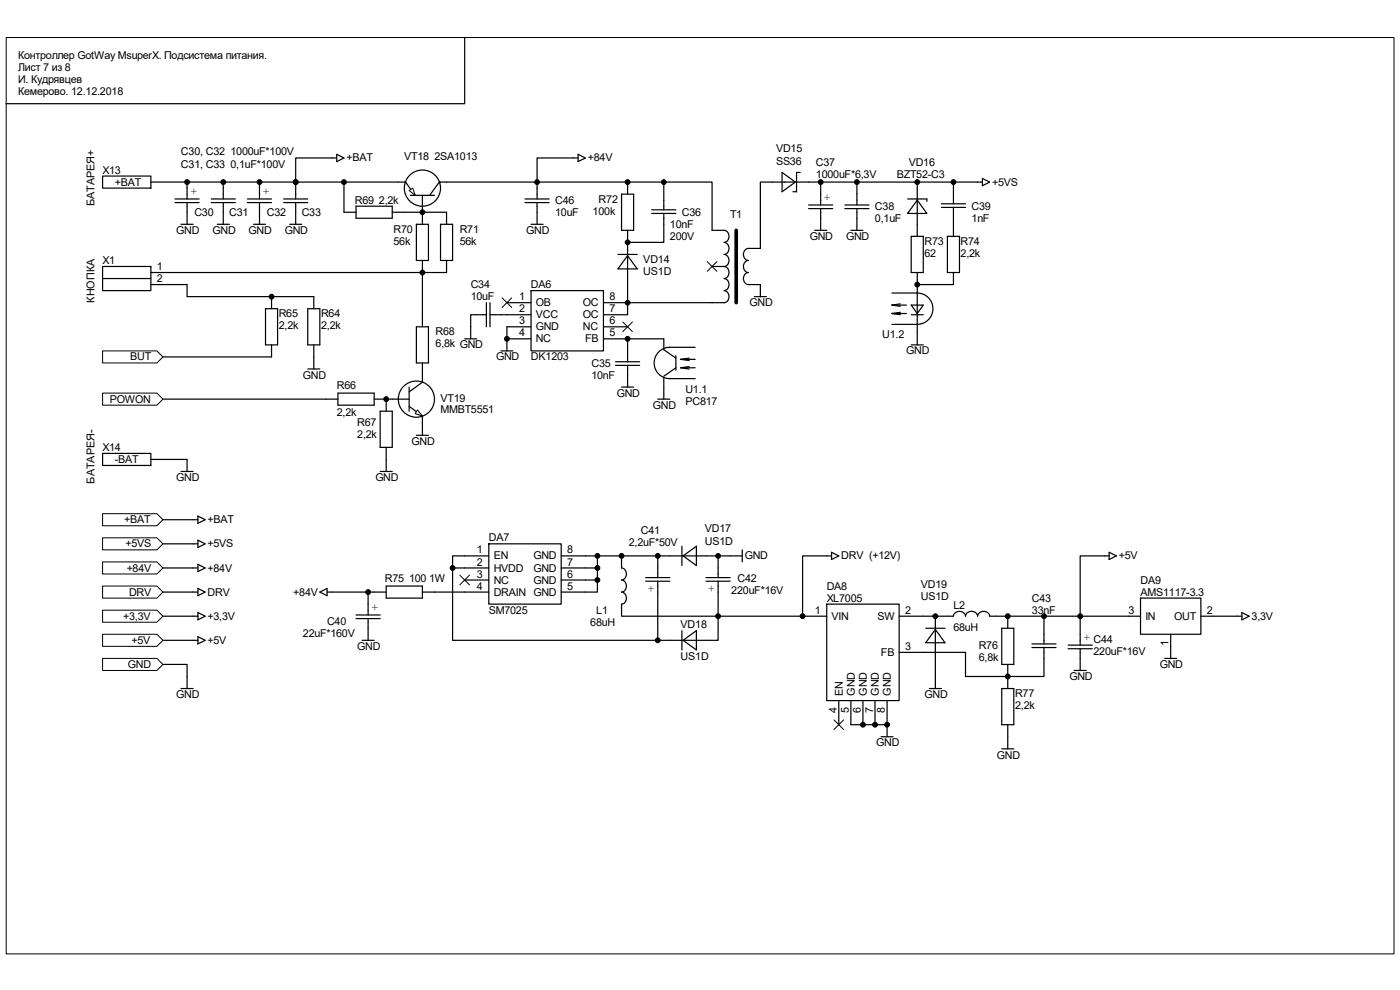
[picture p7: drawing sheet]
<svg xmlns="http://www.w3.org/2000/svg" width="297mm" height="210mm" viewBox="0 0 297 210" stroke-linecap="round" stroke-linejoin="round" font-family="sans-serif">
<path d="M1.3 8h294.4v194.4h-294.4z" fill="none" stroke="#000" stroke-width=".21"/>
<g fill="none" stroke="#000" stroke-width=".26">
<path d="M39.7 39.9v2.3M47.4 39.9v2.3M55 39.9v2.3M62.7 39.9v2.3M84.5 38.6h1.5l2.1 2.8M94.7 38.6h-1.5l-2 2.8M37.1 42.2h5.1M37.1 43h5.1M39.7 43v2M44.8 42.2h5.1M44.8 43h5.1M47.4 43v2"/>
<path d="M52.5 42.2h5.1M52.5 43h5.1M55 43v2M60.2 42.2h5.1M60.2 43h5.1M62.7 43v2M87.1 41.4h5.1M89.6 41.4v3.6"/>
<circle cx="89.6" cy="39.9" r="3.8"/>
</g>
<path d="M86.8 40.4l.8-.5 .5 1.5z" fill="#fff" stroke="#000" stroke-width=".21"/>
<path d="M89.6 79.6v1.2M83.2 84.7h3.6M86.8 86.2l2.8 2.1M89.6 88.5v1.3M89.6 81.1l-2.8 2" fill="none" stroke="#000" stroke-width=".26"/>
<path d="M88.6 87l1 1.3-1.5-.6z" fill="#fff" stroke="#000" stroke-width=".21"/>
<g fill="none" stroke="#000" stroke-width=".26">
<path d="M21.8 37.3h10.2v2.6h-10.2zM32 38.6h52.5M73 38.6v6.4h2.5M133.1 38.6v2.6M163.9 38.6h7.7M165.9 36.6l2.8 2-2.8 2.1zM169.8 36.6h-.8v4.1h-.8M194.6 39.9v10.2M75.5 43.7h7.7v2.6h-7.7zM83.2 45h11.5v2.6M88.3 47.6h2.6v7.7h-2.6zM89.6 45v2.6"/>
<path d="M89.6 55.3v2.5M93.5 47.6h2.5v7.7h-2.5zM94.7 55.3v2.5h-55M131.9 41.2h2.5v7.7h-2.5zM133.1 48.9v2.5M151.1 48.9h2.5a1.31 1.31 0 0 1 1.1 1.2 1.31 1.31 0 0 1-1.1 1.3 1.31 1.31 0 0 1 1.1 1.3 1.31 1.31 0 0 1-1.1 1.3 1.31 1.31 0 0 1 1.1 1.3 1.31 1.31 0 0 1-1.1 1.2M151.1 56.5h2.5M153.6 56.5a1.31 1.31 0 0 1 1.1 1.3 1.31 1.31 0 0 1-1.1 1.3 1.31 1.31 0 0 1 1.1 1.3 1.31 1.31 0 0 1-1.1 1.3 1.31 1.31 0 0 1 1.1 1.2 1.31 1.31 0 0 1-1.1 1.3h-2.5M161.3 52.7h-2.6a1.31 1.31 0 0 0-1 1.3 1.31 1.31 0 0 0 1 1.3 1.31 1.31 0 0 0-1 1.2 1.31 1.31 0 0 0 1 1.3 1.31 1.31 0 0 0-1 1.3 1.31 1.31 0 0 0 1 1.3h2.6M171.6 44.3h5.1M171.6 43.5h5.1M174.1 41.2v2.3"/>
<path d="M174.1 44.3v2M179.2 44.3h5.2M179.2 43.5h5.2M181.8 41.2v2.3M181.8 44.3v2M192.5 42.2h4.1v.5M193.3 50.1h2.6v7.7h-2.6zM194.6 42.5l2 2.8h-4.1zM194.6 57.8v12.8M199.7 43.2h5.1M199.7 44h5.1M201 50.1h2.6v7.7h-2.6z"/>
<path d="M202.3 41.2v2M202.3 44v2.3M202.3 47.6v2.5M202.3 57.8v2.6M56.3 65.5h2.6v7.7h-2.6zM57.6 62.9v2.6M57.6 73.2v2.5M65.3 65.5h2.6v7.7h-2.6zM65.3 78.3h2.6M66.6 62.9v2.6M66.6 73.2v5.1M88.3 69.3h2.6v7.7h-2.6z"/>
<path d="M89.6 66.8v2.5M89.6 77v2.6M107.5 69.3h5.2M107.5 64.2h5.2M107.5 66.8h5.2M107.5 71.9h5.2M112.7 61.7h15.3v12.7h-15.3zM128 69.3h5.1M128 64.2h5.1M128 66.8h5.1M128 71.9h5.1M140.8 71.9v2.3l2.6 1.8"/>
<path d="M143.4 78l-2.6 1.8M143.4 75.5v3M144.4 76.2h3.1M144.4 76.2l1.8 .3M144.4 78h3.1M144.4 78l1.8 .3M146.2 76l-1.8 .2M146.2 77.8l-1.8 .2M147.5 73.7h-5.4a3.3 3.3 0 0 0-3.3 3.3 3.3 3.3 0 0 0 3.3 3.3h5.4M189.2 62.2h5.4a3.3 3.3 0 0 1 3.3 3.3 3.3 3.3 0 0 1-3.3 3.3h-5.4M189.2 64.7h3.1M189.2 64.7l1.8 .3"/>
<path d="M189.2 66.5h3.1M189.2 66.5l1.8 .3M191 64.5l-1.8 .2M191 66.3l-1.8 .2M193.3 64.7h2.6l-1.3 1.8zM193.3 66.8h2.6M21.8 96.2h10.2v2.5h-10.2zM32 97.5h7.7M69.1 84.7h2.6M71.7 83.4h7.7v2.6h-7.7zM79.4 84.7h3.8M80.7 87.2h2.5v7.7h-2.5z"/>
<path d="M81.9 84.7v2.5M81.9 94.9v5.1M86.8 82.1v5.1M88.3 92.3h2.6M89.6 80.8v.3M89.6 88.3v.2M89.6 89.8v2.5M140.8 80.1v2M80.7 100h2.5"/>
<circle cx="88.3" cy="84.7" r="3.8"/>
</g>
<path d="M156.2 48.9v15.3" fill="none" stroke="#000" stroke-width=".77"/>
<g fill="#000" stroke="#000" stroke-width=".21">
<circle cx="73" cy="38.6" r=".51"/>
<circle cx="89.6" cy="57.8" r=".51"/>
<circle cx="89.6" cy="45" r=".51"/>
<circle cx="57.6" cy="62.9" r=".51"/>
<circle cx="81.9" cy="84.7" r=".51"/>
</g>
<g fill="#fff" stroke="#000" stroke-width=".21">
<path d="M21.8 83.4h11.5l1.3 1.3-1.3 1.3h-11.5z" fill-rule="evenodd"/>
<path d="M21.8 74.4h11.5l1.3 1.3-1.3 1.3h-11.5z" fill-rule="evenodd"/>
</g>
<g fill="none" stroke="#000" stroke-width=".26">
<path d="M94.7 38.6h56.4v10.3M140.8 38.6v5.9M163.9 38.6h-2.6v14.1M171.6 38.6h36.8M174.1 38.6v2.6M181.8 38.6v2.6M194.6 38.6v1.3M202.3 38.6v2.6M208.4 37.9l1.6 .7-1.6 .8zM21.8 56.5h10.2v5.2h-10.2zM21.8 59.1h10.2M32 57.8h7.7"/>
<path d="M89.6 57.8v9M131.1 54h4.1M133.1 54.2l2.1 2.8h-4.1zM138.3 44.5h5.1M138.3 45.3h5.1M140.8 45.3v6.1h-7.7v12.8h18M172.8 48.9h2.6M174.1 46.3v2.6M180.5 48.9h2.6M181.8 46.3v2.6M202.3 46.3v1.3M32 60.4h7.7v2.5h26.9"/>
<path d="M98.6 71.9h2.5M103.2 66.8h-3.3v5.1M103.2 64.2v5.1M104 64.2v5.1M104 66.8h3.5M106.3 74.4h2.5M107.5 69.3v5.1M130.6 77.5h5.1M130.6 76.7h5.1M133.1 64.2v2.6M133.1 77.5v4.6M140.8 71.9h-7.7v4.8"/>
<path d="M160 62.9h2.6M161.3 60.4v2.5M193.3 73.2h2.6M194.6 60.4h7.7M194.6 70.6v2.6M34.6 84.7h34.5M39.7 97.5v2.5M131.9 82.1h2.5M139.5 84.7h2.6M140.8 82.1v2.6M38.4 100h2.6"/>
</g>
<path d="M150 55.5l2.1 2.1M152.1 55.5l-2.1 2.1M106.5 63.2l2.1 2M108.6 63.2l-2.1 2M132.1 68.3l2.1 2M134.2 68.3l-2.1 2" fill="none" stroke="#000" stroke-width=".21"/>
<g fill="#000" stroke="#000" stroke-width=".21">
<circle cx="133.1" cy="38.6" r=".51"/>
<circle cx="140.8" cy="38.6" r=".51"/>
<circle cx="174.1" cy="38.6" r=".51"/>
<circle cx="181.8" cy="38.6" r=".51"/>
<circle cx="194.6" cy="38.6" r=".51"/>
<circle cx="202.3" cy="38.6" r=".51"/>
<circle cx="133.1" cy="51.4" r=".51"/>
<circle cx="107.5" cy="71.9" r=".51"/>
<circle cx="133.1" cy="71.9" r=".51"/>
<circle cx="133.1" cy="64.2" r=".51"/>
<circle cx="194.6" cy="60.4" r=".51"/>
</g>
<path d="M21.8 114.1h11.5l1.3 1.3-1.3 1.2h-11.5z" fill-rule="evenodd" fill="#fff" stroke="#000" stroke-width=".21"/>
<g fill="none" stroke="#000" stroke-width=".26">
<path d="M39.7 38.6v1.3M47.4 38.6v1.3M55 38.6v1.3M62.7 38.6v1.3M122.6 33.5h-8.7v5.1M122.6 32.7l1.6 .8-1.6 .8zM38.4 47.6h2.6M39.7 45v2.6M46.1 47.6h2.5M47.4 45v2.6M53.8 47.6h2.5M55 45v2.6"/>
<path d="M61.5 47.6h2.5M62.7 45v2.6M34.6 115.4h7.4M42 114.6l1.5 .8-1.5 .7z"/>
</g>
<g fill="#000" stroke="#000" stroke-width=".21">
<circle cx="39.7" cy="38.6" r=".51"/>
<circle cx="47.4" cy="38.6" r=".51"/>
<circle cx="55.1" cy="38.6" r=".51"/>
<circle cx="62.7" cy="38.6" r=".51"/>
<circle cx="113.9" cy="38.6" r=".51"/>
</g>
<path d="M21.8 119.2h11.5l1.3 1.3-1.3 1.3h-11.5z" fill-rule="evenodd" fill="#fff" stroke="#000" stroke-width=".21"/>
<path d="M42 119.7l1.5 .8-1.5 .8zM34.6 120.5h7.4" fill="none" stroke="#000" stroke-width=".26"/>
<path d="M21.8 124.3h11.5l1.3 1.3-1.3 1.3h-11.5z" fill-rule="evenodd" fill="#fff" stroke="#000" stroke-width=".21"/>
<g fill="none" stroke="#000" stroke-width=".26">
<path d="M103.7 115.4h15.4v12.8h-15.4zM103.7 117.9h-7.7v17.9h56.3v-12.5M119.1 117.9h12.8M126.7 117.9v7.7h-7.6M139.5 117.9v4.6M144.7 115.9v4.1M144.9 117.9l2.8-2v4.1zM152.3 117.9v4.6M157.5 117.9h-25.6v2.6a1.31 1.31 0 0 1 1 1.3 1.31 1.31 0 0 1-1 1.2 1.31 1.31 0 0 1 1 1.3 1.31 1.31 0 0 1-1 1.3 1.31 1.31 0 0 1 1 1.3 1.31 1.31 0 0 1-1 1.3v2.5h38.4M157.5 116.6v2.6M176.4 117.9h-6.1v12.8M176.4 117.2l1.6 .7-1.6 .8z"/>
<path d="M235.3 117.9h-6.1v19M235.3 117.2l1.5 .7-1.5 .8zM34.6 125.6h7.4M42 124.8l1.5 .8-1.5 .8zM67.9 125.6l1.5-.8v1.6zM69.4 125.6h12.5M75.5 130.5h5.2M75.5 131.2h5.2M76.8 135.8h2.6M78.1 125.6v4.9M78.1 131.2v4.6M81.9 124.3h7.7v2.6h-7.7z"/>
<path d="M89.6 125.6h14.1M96 120.5h7.7M98.6 123h5.1M119.1 123h7.6M119.1 120.5h7.6M137 123.3h5.1M137 122.5h5.1M139.5 123.3v12.5M144.7 133.8v4.1M144.9 135.8l2.8-2v4.1zM149.8 123.3h5.1M149.8 122.5h5.1"/>
<path d="M170.3 130.7h5.1M175.4 128.2h15.4v20.4h-15.4zM190.8 130.7h11.5a1.31 1.31 0 0 1 1.3-1 1.31 1.31 0 0 1 1.2 1 1.31 1.31 0 0 1 1.3-1 1.31 1.31 0 0 1 1.3 1 1.31 1.31 0 0 1 1.3-1 1.31 1.31 0 0 1 1.3 1h32M196.4 133.3h4.1M198.4 133.5l2.1 2.8h-4.1zM198.4 130.7v7.7M212.5 133.3h2.6v7.6h-2.6zM213.8 130.7v2.6M218.9 136.6h5.1M218.9 137.4h5.1M221.5 137.4v6.1h-16.7v-5.1h-14M221.5 130.7v5.9"/>
<path d="M226.6 136.9h5.1M226.6 137.6h5.1M229.2 137.6v4.6M242 126.9h12.8v7.7h-12.8zM247.1 139.7h2.5M248.4 134.6v5.1M254.8 130.7h8.7M263.5 130l1.5 .7-1.5 .8zM178 148.6v5.1M180.5 148.6v5.1h7.7M183.1 148.6v5.1M185.6 148.6v5.1"/>
<path d="M186.9 156.3h2.6M188.2 148.6v7.7M212.5 146.1h2.6v7.6h-2.6zM212.5 158.9h2.6M213.8 140.9v5.2M213.8 153.7v5.2M227.9 142.2h2.5"/>
</g>
<g fill="#000" stroke="#000" stroke-width=".21">
<circle cx="126.7" cy="117.9" r=".51"/>
<circle cx="131.9" cy="117.9" r=".51"/>
<circle cx="139.5" cy="117.9" r=".51"/>
<circle cx="152.3" cy="117.9" r=".51"/>
<circle cx="78.1" cy="125.6" r=".51"/>
<circle cx="96" cy="120.5" r=".51"/>
<circle cx="126.7" cy="123" r=".51"/>
<circle cx="126.7" cy="120.5" r=".51"/>
<circle cx="139.5" cy="135.8" r=".51"/>
<circle cx="152.3" cy="130.7" r=".51"/>
<circle cx="170.3" cy="130.7" r=".51"/>
<circle cx="198.4" cy="130.7" r=".51"/>
<circle cx="213.8" cy="130.7" r=".51"/>
<circle cx="221.5" cy="130.7" r=".51"/>
<circle cx="229.2" cy="130.7" r=".51"/>
<circle cx="183.1" cy="153.7" r=".51"/>
<circle cx="185.6" cy="153.7" r=".51"/>
<circle cx="188.2" cy="153.7" r=".51"/>
<circle cx="213.8" cy="143.5" r=".51"/>
</g>
<path d="M97.6 122l2 2.1M99.6 122l-2 2.1M176.9 152.7l2.1 2.1M179 152.7l-2.1 2.1" fill="none" stroke="#000" stroke-width=".21"/>
<path d="M21.8 129.4h11.5l1.3 1.3-1.3 1.3h-11.5z" fill-rule="evenodd" fill="#fff" stroke="#000" stroke-width=".21"/>
<path d="M34.6 130.7h7.4M42 130l1.5 .7-1.5 .8z" fill="none" stroke="#000" stroke-width=".26"/>
<path d="M21.8 134.6h11.5l1.3 1.2-1.3 1.3h-11.5z" fill-rule="evenodd" fill="#fff" stroke="#000" stroke-width=".21"/>
<path d="M34.6 135.8h7.4M42 135.1l1.5 .7-1.5 .8z" fill="none" stroke="#000" stroke-width=".26"/>
<path d="M21.8 139.7h11.5l1.3 1.2-1.3 1.3h-11.5z" fill-rule="evenodd" fill="#fff" stroke="#000" stroke-width=".21"/>
<path d="M71.4 33.5h-8.7v5.1M71.4 32.7l1.6 .8-1.6 .8zM34.6 140.9h5.1v5.2M38.4 146.1h2.6" fill="none" stroke="#000" stroke-width=".26"/>
<circle cx="62.7" cy="38.6" r=".51" fill="#000" stroke="#000" stroke-width=".21"/>
<path d="M21.8 109h11.5l1.3 1.3-1.3 1.2h-11.5z" fill-rule="evenodd" fill="#fff" stroke="#000" stroke-width=".21"/>
<path d="M98.6 7.9v14.1h-97.3M113.9 38.6v3.6M111.4 43h5.1M111.4 42.2h5.1M112.7 47.6h2.5M113.9 43v4.6M34.6 75.7h23M34.6 110.3h7.4M42 109.5l1.5 .8-1.5 .7zM198.4 138.4v7.7M197.2 146.1h2.5" fill="none" stroke="#000" stroke-width=".26"/>
<g font-size="2.3">
<text x="3.9" y="12.5">Контроллер GotWay MsuperX. Подсистема питания.</text>
<text x="3.9" y="15.1">Лист 7 из 8</text>
<text x="3.9" y="17.7">И. Кудрявцев</text>
<text x="3.9" y="20.2">Кемерово. 12.12.2018</text>
<text x="38.4" y="33">C30, C32 1000uF*100V</text>
<text x="38.4" y="35.6">C31, C33 0,1uF*100V</text>
<text x="73.5" y="34.2">+BAT</text>
<text x="85.8" y="34">VT18 2SA1013</text>
<text x="124.7" y="34.2">+84V</text>
<text x="164.6" y="32.2">VD15</text>
<text x="164.6" y="35.1">SS36</text>
<text x="173.1" y="35.3">C37</text>
<text x="192.8" y="35.3">VD16</text>
<text x="21.8" y="36.8">X13</text>
<text x="24.3" y="39.4">+BAT</text>
<text x="40.5" y="41.4">+</text>
<text x="55.8" y="41.4">+</text>
<text x="173.1" y="37.8">1000uF*6,3V</text>
<text x="190.2" y="37.8">BZT52-C3</text>
<text x="210.5" y="39.4">+5VS</text>
<text x="20" y="43.7" transform="rotate(-90 20 43.7)">БАТАРЕЯ+</text>
<text x="41.2" y="45.8">C30</text>
<text x="48.6" y="45.8">C31</text>
<text x="56.6" y="45.8">C32</text>
<text x="64" y="45.8">C33</text>
<text x="75.3" y="43.2">R69 2,2k</text>
<text x="117.8" y="43.2">C46</text>
<text x="117.8" y="45.8">10uF</text>
<text x="125.7" y="45.5">100k</text>
<text x="127" y="43">R72</text>
<text x="144.7" y="45.8">C36</text>
<text x="154.9" y="46.3">T1</text>
<text x="174.9" y="42.7">+</text>
<text x="185.6" y="44.5">C38</text>
<text x="185.6" y="47.1">0,1uF</text>
<text x="206.1" y="44.5">C39</text>
<text x="206.1" y="47.1">1nF</text>
<text x="37.4" y="49.6">GND</text>
<text x="45.1" y="49.6">GND</text>
<text x="52.7" y="49.6">GND</text>
<text x="60.4" y="49.6">GND</text>
<text x="83.5" y="49.4">R70</text>
<text x="83.5" y="51.9">56k</text>
<text x="97.5" y="49.4">R71</text>
<text x="97.5" y="51.9">56k</text>
<text x="111.6" y="49.6">GND</text>
<text x="142.1" y="48.3">10nF</text>
<text x="142.1" y="50.9">200V</text>
<text x="171.8" y="50.9">GND</text>
<text x="179.5" y="50.9">GND</text>
<text x="196.1" y="51.9">R73</text>
<text x="203.8" y="51.9">R74</text>
<text x="21.8" y="56">X1</text>
<text x="33.3" y="57.3">1</text>
<text x="33.3" y="59.9">2</text>
<text x="136.5" y="55.8">VD14</text>
<text x="136.5" y="58.3">US1D</text>
<text x="196.1" y="54.5">62</text>
<text x="203.8" y="54.5">2,2k</text>
<text x="20" y="64.2" transform="rotate(-90 20 64.2)">КНОПКА</text>
<text x="99.9" y="61.1">C34</text>
<text x="99.9" y="63.7">10uF</text>
<text x="110.1" y="63.7">1</text>
<text x="112.6" y="61.1">DA6</text>
<text x="113.7" y="65">OB</text>
<text x="123.7" y="65">OC</text>
<text x="129.3" y="63.7">8</text>
<text x="159" y="65">GND</text>
<text x="59.1" y="67.3">R65</text>
<text x="59.1" y="69.8">2,2k</text>
<text x="68.1" y="67.3">R64</text>
<text x="68.1" y="69.8">2,2k</text>
<text x="92.4" y="71.1">R68</text>
<text x="110.1" y="68.8">3</text>
<text x="110.1" y="66.3">2</text>
<text x="110.1" y="71.4">4</text>
<text x="113.7" y="70.1">GND</text>
<text x="113.7" y="67.5">VCC</text>
<text x="123.7" y="70.1">NC</text>
<text x="123.7" y="67.5">OC</text>
<text x="129.3" y="68.8">6</text>
<text x="129.3" y="66.3">7</text>
<text x="129.3" y="71.4">5</text>
<text x="187.2" y="71.6">U1.2</text>
<text x="27.6" y="76.5">BUT</text>
<text x="92.4" y="73.7">6,8k GND</text>
<text x="105.2" y="76.5">GND</text>
<text x="112.6" y="76.5">DK1203</text>
<text x="113.7" y="72.6">NC</text>
<text x="124.2" y="72.6">FB</text>
<text x="125.5" y="77.8">C35</text>
<text x="192.3" y="75.2">GND</text>
<text x="64.3" y="80.3">GND</text>
<text x="71.5" y="82.6">R66</text>
<text x="125.5" y="80.3">10nF</text>
<text x="145.4" y="83.4">U1.1</text>
<text x="23.3" y="85.4">POWON</text>
<text x="71.5" y="88.2">2,2k</text>
<text x="93.5" y="85.2">VT19</text>
<text x="93.5" y="87.7">MMBT5551</text>
<text x="130.9" y="84.2">GND</text>
<text x="138.5" y="86.7">GND</text>
<text x="145.4" y="85.9">PC817</text>
<text x="21.8" y="95.7">X14</text>
<text x="75.8" y="90.3">R67</text>
<text x="75.8" y="92.8">2,2k</text>
<text x="87.3" y="94.4">GND</text>
<text x="24.3" y="98.2">-BAT</text>
<text x="20" y="102.6" transform="rotate(-90 20 102.6)">БАТАРЕЯ-</text>
<text x="37.4" y="102.1">GND</text>
<text x="79.6" y="102.1">GND</text>
<text x="26.4" y="111">+BAT</text>
<text x="44" y="111">+BAT</text>
<text x="136" y="113.3">C41</text>
<text x="149.5" y="112.8">VD17</text>
<text x="26.6" y="116.1">+5VS</text>
<text x="44" y="116.1">+5VS</text>
<text x="101.1" y="117.4">1</text>
<text x="101.1" y="120">2</text>
<text x="103.7" y="114.9">DA7</text>
<text x="104.7" y="118.7">EN</text>
<text x="113.2" y="118.7">GND</text>
<text x="120.4" y="117.4">8</text>
<text x="120.4" y="120">7</text>
<text x="133.4" y="115.9">2,2uF*50V</text>
<text x="149.5" y="115.6">US1D</text>
<text x="158" y="118.7">GND</text>
<text x="178.5" y="118.7">DRV (+12V)</text>
<text x="237.4" y="118.7">+5V</text>
<text x="26.9" y="121.2">+84V</text>
<text x="44" y="121.2">+84V</text>
<text x="81.7" y="123.5">R75 100 1W</text>
<text x="101.1" y="122.5">3</text>
<text x="101.1" y="125.1">4</text>
<text x="104.7" y="123.8">NC</text>
<text x="104.7" y="121.2">HVDD</text>
<text x="113.2" y="123.8">GND</text>
<text x="113.2" y="121.2">GND</text>
<text x="120.4" y="122.5">6</text>
<text x="120.4" y="125.1">5</text>
<text x="138.8" y="124" transform="rotate(-180 138.8 124)">+</text>
<text x="151.6" y="124" transform="rotate(-180 151.6 124)">+</text>
<text x="156.5" y="123.5">C42</text>
<text x="175.4" y="125.1">DA8</text>
<text x="195.4" y="124.8">VD19</text>
<text x="242" y="123.8">DA9</text>
<text x="26.1" y="131.5">+3,3V</text>
<text x="27.4" y="126.4">DRV</text>
<text x="44" y="126.4">DRV</text>
<text x="44" y="131.5">+3,3V</text>
<text x="62.2" y="126.4">+84V</text>
<text x="78.9" y="129.6">+</text>
<text x="103.7" y="130.2">SM7025</text>
<text x="104.7" y="126.4">DRAIN GND</text>
<text x="126.5" y="130.2">L1</text>
<text x="155.2" y="126.1">220uF*16V</text>
<text x="172.8" y="130.2">1</text>
<text x="175.4" y="127.6">XL7005</text>
<text x="176.4" y="131.5">VIN</text>
<text x="186.1" y="131.5">SW</text>
<text x="192" y="130.2">2</text>
<text x="195.4" y="127.4">US1D</text>
<text x="202.3" y="129.2">L2</text>
<text x="218.9" y="127.6">C43</text>
<text x="218.9" y="130.2">33nF</text>
<text x="239.4" y="130.2">3</text>
<text x="242" y="126.4">AMS1117-3.3</text>
<text x="243" y="131.5">IN</text>
<text x="249.1" y="131.5">OUT</text>
<text x="256" y="130.2">2</text>
<text x="265.5" y="131.5">3,3V</text>
<text x="27.9" y="136.6">+5V</text>
<text x="44" y="136.6">+5V</text>
<text x="64.3" y="135">22uF*160V</text>
<text x="69.4" y="132.5">C40</text>
<text x="75.8" y="137.9">GND</text>
<text x="125.2" y="132.8">68uH</text>
<text x="144.4" y="133.3">VD18</text>
<text x="192" y="137.9">3</text>
<text x="202.3" y="133.8">68uH</text>
<text x="207.6" y="137.6">R76</text>
<text x="229.9" y="136">+ C44</text>
<text x="247.9" y="137.1" transform="rotate(-90 247.9 137.1)">1</text>
<text x="27.1" y="141.7">GND</text>
<text x="144.4" y="139.9">US1D</text>
<text x="186.9" y="139.1">FB</text>
<text x="207.6" y="140.2">6,8k</text>
<text x="232" y="138.9">220uF*16V</text>
<text x="246" y="141.7">GND</text>
<text x="37.4" y="148.1">GND</text>
<text x="178.8" y="147.6" transform="rotate(-90 178.8 147.6)">EN</text>
<text x="181.4" y="147.6" transform="rotate(-90 181.4 147.6)">GND</text>
<text x="183.9" y="147.6" transform="rotate(-90 183.9 147.6)">GND</text>
<text x="186.5" y="147.6" transform="rotate(-90 186.5 147.6)">GND</text>
<text x="189" y="147.6" transform="rotate(-90 189 147.6)">GND</text>
<text x="196.1" y="148.1">GND</text>
<text x="215.3" y="147.8">R77</text>
<text x="226.9" y="144.3">GND</text>
<text x="177.5" y="151.2" transform="rotate(-90 177.5 151.2)">4</text>
<text x="180.1" y="151.2" transform="rotate(-90 180.1 151.2)">5</text>
<text x="182.6" y="151.2" transform="rotate(-90 182.6 151.2)">6</text>
<text x="185.2" y="151.2" transform="rotate(-90 185.2 151.2)">7</text>
<text x="187.7" y="151.2" transform="rotate(-90 187.7 151.2)">8</text>
<text x="215.3" y="150.4">2,2k</text>
<text x="185.9" y="158.3">GND</text>
<text x="211.5" y="160.9">GND</text>
</g>
</svg>
